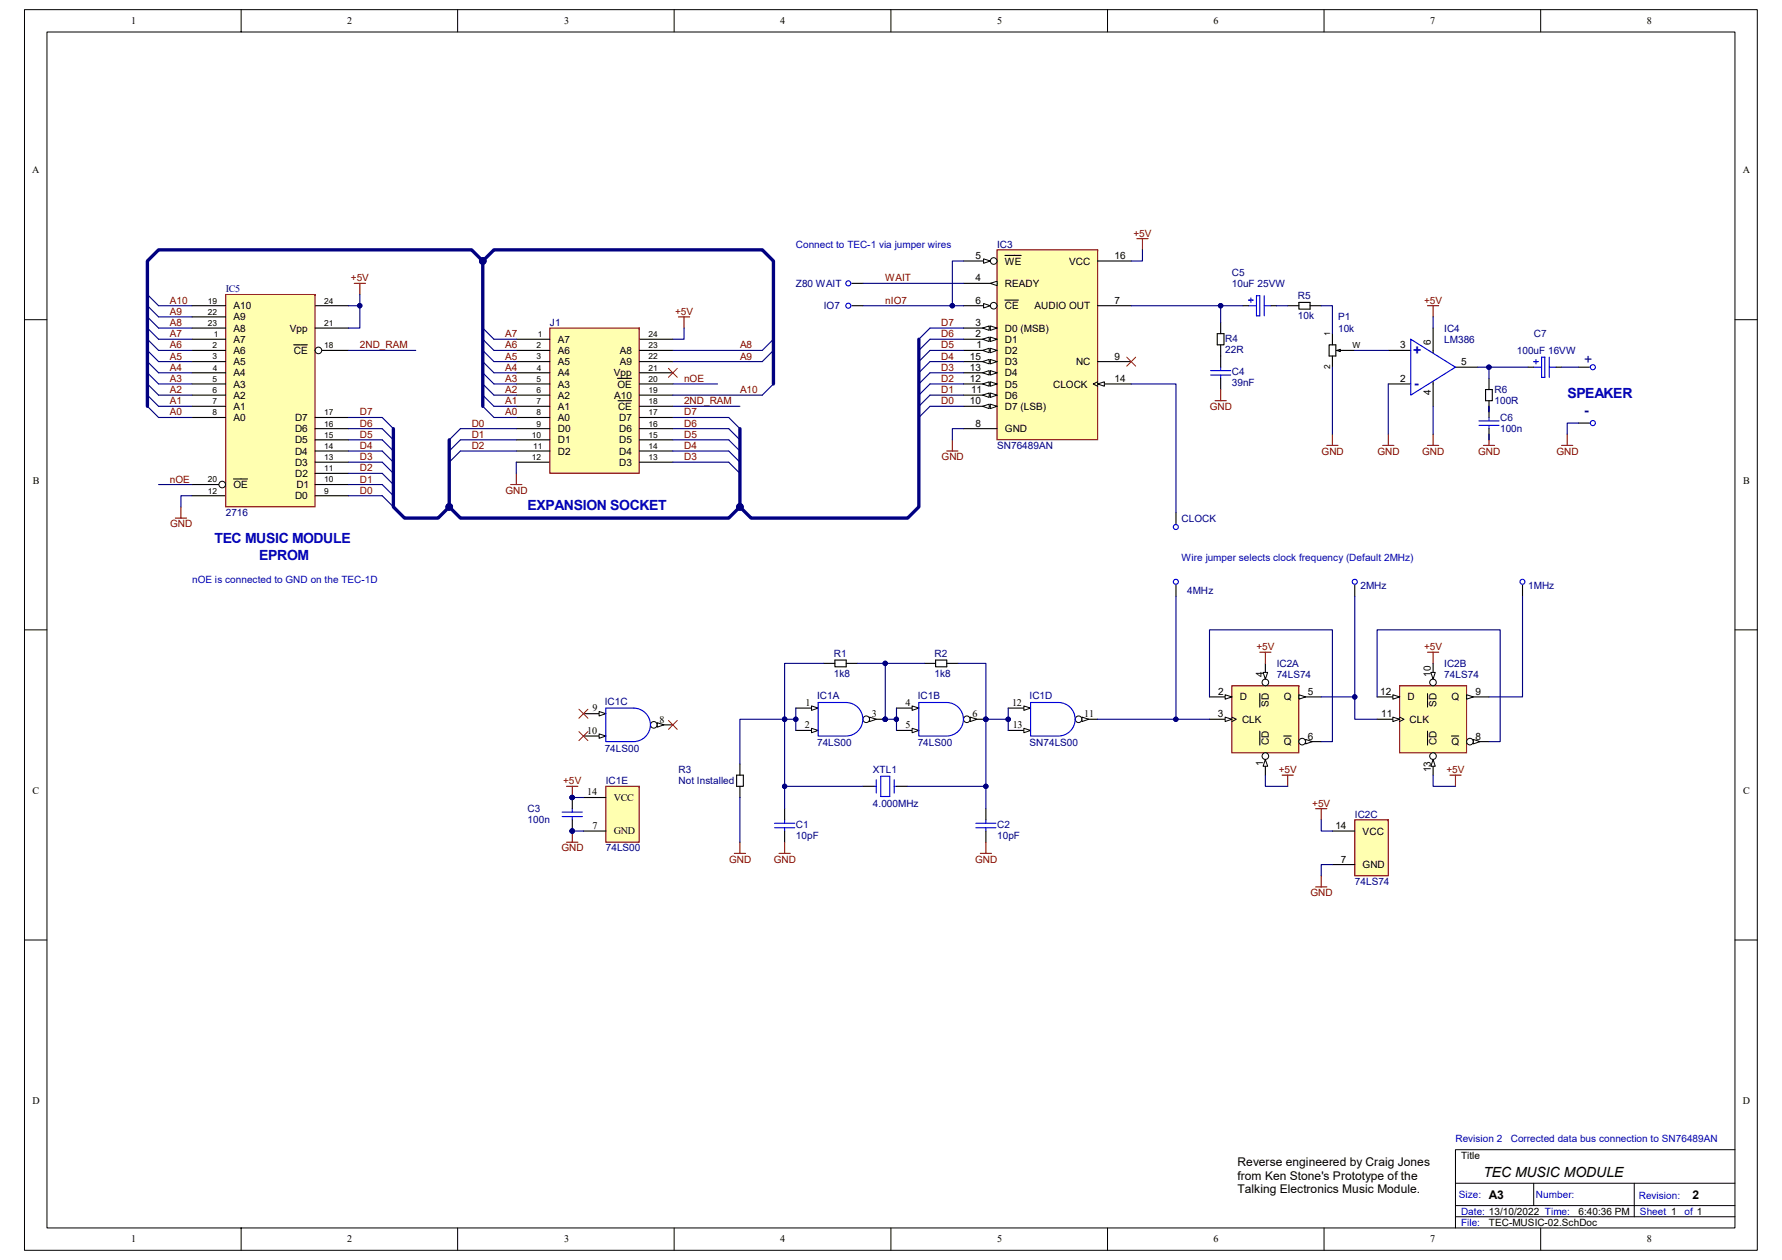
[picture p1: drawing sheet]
<svg xmlns="http://www.w3.org/2000/svg" width="297mm" height="210mm" viewBox="0 0 297 210" stroke-linecap="round" stroke-linejoin="round" font-family="sans-serif">
<path d="M4.1 1.6h288.8v206.8h-288.8z" fill="none" stroke="#000" stroke-width=".17"/>
<path d="M7.8 5.4h281.4v199.2h-281.4z" fill="#fff"/>
<g fill="none" stroke="#000" stroke-width=".17">
<path d="M7.8 5.3h281.4v199.3h-281.4zM40.2 1.6v3.7M76.3 1.6v3.7M112.4 1.6v3.7M148.5 1.6v3.7M184.6 1.6v3.7M220.7 1.6v3.7M256.8 1.6v3.7M4.1 53.3h3.7M289.2 53.3h3.7M4.1 105h3.7M289.2 105h3.7"/>
<path d="M4.1 156.7h3.7M289.2 156.7h3.7M242.6 197.2h46.6M255.6 197.2v3.7M272.4 197.2v5.6M289.2 191.6h-46.6v11.2M40.2 204.6v3.8M76.3 204.6v3.8M112.4 204.6v3.8M148.5 204.6v3.8M184.6 204.6v3.8M220.7 204.6v3.8"/>
<path d="M242.6 202.8h46.6M242.6 200.9h46.6M242.6 202.8v1.8M256.8 204.6v3.8"/>
</g>
<path d="M52.5 50.9h5.6M32 82.6h5.6" fill="none" stroke="#000" stroke-width=".19"/>
<path d="M37.6 49.1v35.4h14.9v-35.4z" fill-rule="evenodd" fill="#ffffb0" stroke="#800000" stroke-width=".19"/>
<path d="M32 58.4h5.6M32 56.5h5.6M32 54.7h5.6M32 52.8h5.6M32 50.9h5.6M52.5 58.4h5.6M32 69.6h5.6M32 67.7h5.6M32 65.8h5.6M32 64h5.6M32 62.1h5.6M32 60.3h5.6" fill="none" stroke="#000" stroke-width=".19"/>
<circle cx="53.1" cy="58.4" r=".55" fill="#fff" stroke="#000" stroke-width=".17"/>
<path d="M49 57.5h1.1M50.2 57.5h1M52.5 54.7h5.6M32 80.8h5.6" fill="none" stroke="#000" stroke-width=".19"/>
<circle cx="37" cy="80.8" r=".55" fill="#fff" stroke="#000" stroke-width=".17"/>
<path d="M106.6 56.5h5.6M38.9 79.8h1.2M40.2 79.8h1.1M52.5 78.9h5.6M52.5 77h5.6M52.5 75.2h5.6M52.5 73.3h5.6M52.5 71.4h5.6M52.5 69.6h5.6M86.1 77h5.5M52.5 82.6h5.6M52.5 80.8h5.6" fill="none" stroke="#000" stroke-width=".19"/>
<path d="M91.6 54.7v24.2h14.9v-24.2z" fill-rule="evenodd" fill="#ffffb0" stroke="#800000" stroke-width=".19"/>
<g fill="none" stroke="#000" stroke-width=".19">
<path d="M86.1 58.4h5.5M86.1 56.5h5.5M106.6 58.4h5.6M86.1 69.6h5.5M86.1 67.7h5.5M86.1 65.8h5.5M86.1 64h5.5M86.1 62.1h5.5M86.1 60.3h5.5M86.1 71.4h5.5M86.1 73.3h5.5M86.1 75.2h5.5"/>
<path d="M102.9 63.1h1.2M103 66.8h1.1M104.2 66.8h1.1M104.2 63.1h1.1M106.6 69.6h5.6M106.6 67.7h5.6M106.6 65.8h5.6M106.6 64h5.6M106.6 62.1h5.6M106.6 60.3h5.6M106.6 71.4h5.6M106.6 73.3h5.6"/>
<path d="M106.6 75.2h5.6M106.6 77h5.6"/>
</g>
<path d="M59.1 47.2h1.8M60 47.2v1.9M113.1 52.8h1.9M114 52.8v1.9M86.1 78.9v1.9M29.2 86.3h1.9M30.2 84.5v1.8M85.1 80.8h1.9" fill="none" stroke="#800000" stroke-width=".19"/>
<path d="M111.4 61.4l1.5 1.5M112.9 61.4l-1.5 1.5" fill="none" stroke="#f00" stroke-width=".17"/>
<g fill="none" stroke="#000080" stroke-width=".19">
<path d="M24.6 49.1l1.8 1.8M24.6 50.9l1.8 1.9M24.6 52.8l1.8 1.9M24.6 54.7l1.8 1.8M24.6 56.5l1.8 1.9M24.6 58.4l1.8 1.9M80.5 54.7l1.8 1.8M80.5 56.5l1.8 1.9M80.5 58.4l1.8 1.9M128.9 56.5l-1.8 1.9M128.9 58.4l-1.8 1.9M24.6 60.3l1.8 1.8"/>
<path d="M24.6 62.1l1.8 1.9M24.6 64l1.8 1.8M24.6 65.8l1.8 1.9M24.6 67.7l1.8 1.9M63.7 69.6l1.9 1.8M63.7 71.4l1.9 1.9M63.7 73.3l1.9 1.9M63.7 75.2l1.9 1.8M63.7 77l1.9 1.9M63.7 78.9l1.9 1.9M76.7 71.4l-1.8 1.9M76.7 73.3l-1.8 1.9"/>
<path d="M76.7 75.2l-1.8 1.8M80.5 67.7l1.8 1.9M80.5 60.3l1.8 1.8M80.5 62.1l1.8 1.9M80.5 64l1.8 1.8M80.5 65.8l1.8 1.9M121.5 69.6l1.8 1.8M121.5 71.4l1.8 1.9M121.5 73.3l1.8 1.9M121.5 75.2l1.8 1.8M121.5 77l1.8 1.9M128.9 64l-1.8 1.8"/>
<path d="M63.7 80.8l1.9 1.8M63.7 82.6l1.9 1.9"/>
</g>
<path d="M205.3 114.3v11.2h11.2v-11.2z" fill-rule="evenodd" fill="#ffffb0" stroke="#800000" stroke-width=".19"/>
<path d="M201.6 119.9h3.7" fill="none" stroke="#000" stroke-width=".19"/>
<path d="M205.3 119.5l.8 .4-.8 .3" fill="none" stroke="#000" stroke-width=".17"/>
<path d="M204.2 119.5l1.1 .4-1.1 .3z" fill="#fff"/>
<path d="M204.2 119.5l1.1 .4-1.1 .3z" fill="none" stroke="#000" stroke-width=".17"/>
<path d="M201.6 116.1h3.7" fill="none" stroke="#000" stroke-width=".19"/>
<path d="M204.2 115.8l1.1 .3-1.1 .4z" fill="#fff"/>
<path d="M204.2 115.8l1.1 .3-1.1 .4z" fill="none" stroke="#000" stroke-width=".17"/>
<path d="M210.9 110.6v3.7" fill="none" stroke="#000" stroke-width=".19"/>
<circle cx="210.9" cy="113.7" r=".55" fill="#fff" stroke="#000" stroke-width=".17"/>
<path d="M210.5 112.1h.8l-.4 1.1z" fill="#fff"/>
<path d="M210.5 112.1h.8l-.4 1.1z" fill="none" stroke="#000" stroke-width=".17"/>
<path d="M210 115.6v1.1M210 116.8v1M210.9 125.5v3.7" fill="none" stroke="#000" stroke-width=".19"/>
<circle cx="210.9" cy="126" r=".55" fill="#fff" stroke="#000" stroke-width=".17"/>
<path d="M210.9 126.6l.4 1.1h-.8z" fill="#fff"/>
<path d="M210.9 126.6l.4 1.1h-.8z" fill="none" stroke="#000" stroke-width=".17"/>
<path d="M216.5 116.1h3.7M210 121.9v1.1M210 123v1.2" fill="none" stroke="#000" stroke-width=".19"/>
<path d="M216.5 115.8l1.1 .3-1.1 .4z" fill="#fff"/>
<path d="M216.5 115.8l1.1 .3-1.1 .4z" fill="none" stroke="#000" stroke-width=".17"/>
<path d="M216.5 123.6h3.7" fill="none" stroke="#000" stroke-width=".19"/>
<circle cx="217.1" cy="123.6" r=".55" fill="#fff" stroke="#000" stroke-width=".17"/>
<path d="M217.6 123.2l1.2 .4-1.2 .4z" fill="#fff"/>
<path d="M217.6 123.2l1.2 .4-1.2 .4z" fill="none" stroke="#000" stroke-width=".17"/>
<path d="M214 122.7h1.2" fill="none" stroke="#000" stroke-width=".19"/>
<path d="M233.3 114.3v11.2h11.2v-11.2z" fill-rule="evenodd" fill="#ffffb0" stroke="#800000" stroke-width=".19"/>
<path d="M229.5 119.9h3.8" fill="none" stroke="#000" stroke-width=".19"/>
<path d="M233.3 119.5l.7 .4-.7 .3" fill="none" stroke="#000" stroke-width=".17"/>
<path d="M232.2 119.5l1.1 .4-1.1 .3z" fill="#fff"/>
<path d="M232.2 119.5l1.1 .4-1.1 .3z" fill="none" stroke="#000" stroke-width=".17"/>
<path d="M229.5 116.1h3.8" fill="none" stroke="#000" stroke-width=".19"/>
<path d="M232.2 115.8l1.1 .3-1.1 .4z" fill="#fff"/>
<path d="M232.2 115.8l1.1 .3-1.1 .4z" fill="none" stroke="#000" stroke-width=".17"/>
<path d="M238.9 110.6v3.7" fill="none" stroke="#000" stroke-width=".19"/>
<circle cx="238.9" cy="113.7" r=".55" fill="#fff" stroke="#000" stroke-width=".17"/>
<path d="M238.5 112.1h.7l-.3 1.1z" fill="#fff"/>
<path d="M238.5 112.1h.7l-.3 1.1z" fill="none" stroke="#000" stroke-width=".17"/>
<path d="M238 115.6v1.1M238 116.8v1M238.9 125.5v3.7" fill="none" stroke="#000" stroke-width=".19"/>
<circle cx="238.9" cy="126" r=".55" fill="#fff" stroke="#000" stroke-width=".17"/>
<path d="M238.9 126.6l.3 1.1h-.7z" fill="#fff"/>
<path d="M238.9 126.6l.3 1.1h-.7z" fill="none" stroke="#000" stroke-width=".17"/>
<path d="M244.5 116.1h3.7M238 121.9v1.1M238 123v1.2" fill="none" stroke="#000" stroke-width=".19"/>
<path d="M244.5 115.8l1.1 .3-1.1 .4z" fill="#fff"/>
<path d="M244.5 115.8l1.1 .3-1.1 .4z" fill="none" stroke="#000" stroke-width=".17"/>
<path d="M244.5 123.6h3.7" fill="none" stroke="#000" stroke-width=".19"/>
<circle cx="245" cy="123.6" r=".55" fill="#fff" stroke="#000" stroke-width=".17"/>
<path d="M245.6 123.2l1.1 .4-1.1 .4z" fill="#fff"/>
<path d="M245.6 123.2l1.1 .4-1.1 .4z" fill="none" stroke="#000" stroke-width=".17"/>
<path d="M242 122.7h1.2" fill="none" stroke="#000" stroke-width=".19"/>
<path d="M225.8 136.6v9.3h5.6v-9.3z" fill-rule="evenodd" fill="#ffffb0" stroke="#800000" stroke-width=".19"/>
<path d="M132.6 118h3.8M95.4 132.9v1.9M95.4 136.6v1.9M222.1 138.5h3.7M222.1 144.1h3.7" fill="none" stroke="#000" stroke-width=".19"/>
<path d="M210 108.7h1.9M210.9 108.7v1.9M238 108.7h1.8M238.9 108.7v1.9M94.4 131h1.9M95.4 131v1.9M95.4 138.5v1.9M213.7 129.2h1.9M214.6 129.2v1.8M241.7 129.2h1.8M242.6 129.2v1.8M94.4 140.4h1.9" fill="none" stroke="#800000" stroke-width=".19"/>
<g fill="#000080" stroke="#000080" stroke-width=".17">
<circle cx="95.4" cy="132.9" r=".36"/>
<circle cx="95.4" cy="138.5" r=".36"/>
</g>
<path d="M93.7 136.1h3.4M93.7 135.3h3.4M95.4 134.8v.5M95.4 136.1v.5" fill="none" stroke="#00f" stroke-width=".19"/>
<path d="M135.3 117.6l1.1 .4-1.1 .4z" fill="#fff"/>
<path d="M135.3 117.6l1.1 .4-1.1 .4z" fill="none" stroke="#000" stroke-width=".17"/>
<path d="M132.6 121.7h3.8" fill="none" stroke="#000" stroke-width=".19"/>
<path d="M135.3 121.4l1.1 .3-1.1 .4z" fill="#fff"/>
<path d="M135.3 121.4l1.1 .3-1.1 .4z" fill="none" stroke="#000" stroke-width=".17"/>
<path d="M143.8 119.9h3.8" fill="none" stroke="#000" stroke-width=".19"/>
<circle cx="144.4" cy="119.9" r=".55" fill="#fff" stroke="#000" stroke-width=".17"/>
<path d="M144.9 119.5l1.2 .4-1.2 .3z" fill="#fff"/>
<path d="M144.9 119.5l1.2 .4-1.2 .3z" fill="none" stroke="#000" stroke-width=".17"/>
<circle cx="147.6" cy="119.9" r=".36" fill="#000080" stroke="#000080" stroke-width=".17"/>
<path d="M136.4 117.1h4.7a2.79 2.79 0 0 1 2.7 2.8 2.79 2.79 0 0 1-2.7 2.8h-4.7z" fill="none" stroke="#00f" stroke-width=".19"/>
<path d="M149.4 118h3.8" fill="none" stroke="#000" stroke-width=".19"/>
<path d="M152 117.6l1.2 .4-1.2 .4z" fill="#fff"/>
<path d="M152 117.6l1.2 .4-1.2 .4z" fill="none" stroke="#000" stroke-width=".17"/>
<path d="M149.4 121.7h3.8" fill="none" stroke="#000" stroke-width=".19"/>
<path d="M152 121.4l1.2 .3-1.2 .4z" fill="#fff"/>
<path d="M152 121.4l1.2 .3-1.2 .4z" fill="none" stroke="#000" stroke-width=".17"/>
<path d="M160.6 119.9h3.7" fill="none" stroke="#000" stroke-width=".19"/>
<circle cx="161.2" cy="119.9" r=".55" fill="#fff" stroke="#000" stroke-width=".17"/>
<path d="M161.7 119.5l1.2 .4-1.2 .3z" fill="#fff"/>
<path d="M161.7 119.5l1.2 .4-1.2 .3z" fill="none" stroke="#000" stroke-width=".17"/>
<circle cx="164.3" cy="119.9" r=".36" fill="#000080" stroke="#000080" stroke-width=".17"/>
<path d="M153.2 117.1h4.6a2.79 2.79 0 0 1 2.8 2.8 2.79 2.79 0 0 1-2.8 2.8h-4.6z" fill="none" stroke="#00f" stroke-width=".19"/>
<path d="M97.3 122.7h3.7" fill="none" stroke="#000" stroke-width=".19"/>
<path d="M99.9 122.3l1.1 .4-1.1 .3z" fill="#fff"/>
<path d="M99.9 122.3l1.1 .4-1.1 .3z" fill="none" stroke="#000" stroke-width=".17"/>
<path d="M108.4 120.8h3.8" fill="none" stroke="#000" stroke-width=".19"/>
<circle cx="109" cy="120.8" r=".55" fill="#fff" stroke="#000" stroke-width=".17"/>
<path d="M109.6 120.4l1.1 .4-1.1 .4z" fill="#fff"/>
<path d="M109.6 120.4l1.1 .4-1.1 .4z" fill="none" stroke="#000" stroke-width=".17"/>
<path d="M97.3 118.9h3.7" fill="none" stroke="#000" stroke-width=".19"/>
<path d="M99.9 118.6l1.1 .3-1.1 .4z" fill="#fff"/>
<path d="M99.9 118.6l1.1 .3-1.1 .4z" fill="none" stroke="#000" stroke-width=".17"/>
<path d="M101 118h4.6a2.79 2.79 0 0 1 2.8 2.8 2.79 2.79 0 0 1-2.8 2.8h-4.6z" fill="none" stroke="#00f" stroke-width=".19"/>
<path d="M179.2 119.9h3.8" fill="none" stroke="#000" stroke-width=".19"/>
<circle cx="179.8" cy="119.9" r=".55" fill="#fff" stroke="#000" stroke-width=".17"/>
<path d="M180.4 119.5l1.1 .4-1.1 .3z" fill="#fff"/>
<path d="M180.4 119.5l1.1 .4-1.1 .3z" fill="none" stroke="#000" stroke-width=".17"/>
<path d="M168.1 118h3.7" fill="none" stroke="#000" stroke-width=".19"/>
<path d="M170.7 117.6l1.1 .4-1.1 .4z" fill="#fff"/>
<path d="M170.7 117.6l1.1 .4-1.1 .4z" fill="none" stroke="#000" stroke-width=".17"/>
<path d="M168.1 121.7h3.7" fill="none" stroke="#000" stroke-width=".19"/>
<path d="M170.7 121.4l1.1 .3-1.1 .4z" fill="#fff"/>
<path d="M170.7 121.4l1.1 .3-1.1 .4z" fill="none" stroke="#000" stroke-width=".17"/>
<path d="M171.8 117.1h4.6a2.79 2.79 0 0 1 2.8 2.8 2.79 2.79 0 0 1-2.8 2.8h-4.6z" fill="none" stroke="#00f" stroke-width=".19"/>
<path d="M101 131v9.4h5.5v-9.4z" fill-rule="evenodd" fill="#ffffb0" stroke="#800000" stroke-width=".19"/>
<g fill="none" stroke="#000" stroke-width=".19">
<path d="M137.3 110.6h1.9M139.2 110h1.9v1.1h-1.9zM141.1 110.6h1.8M154.1 110.6h1.9M156 110h1.8v1.1h-1.8zM157.8 110.6h1.9M97.3 132.9h3.7M97.3 138.5h3.7M130.8 134.8v1.8M130.8 138.5v1.9M143.8 131h1.9M149.4 131h1.9"/>
<path d="M164.3 134.8v1.8M164.3 138.5v1.9"/>
</g>
<g fill="none" stroke="#00f" stroke-width=".19">
<path d="M129.1 137.9h3.4M129.1 137.2h3.4M130.8 136.6v.6M130.8 137.9v.6M145.7 131h.4M146.1 129.9v2.3M146.8 129.4h1.5v3.3h-1.5zM149.1 131h.3M149.1 129.9v2.3M162.7 137.9h3.3M162.7 137.2h3.3M164.3 136.6v.6"/>
<path d="M164.3 137.9v.6"/>
</g>
<path d="M219.3 134.8h1.9M220.2 134.8v1.8M129.9 142.2h1.8M130.8 140.4v1.8M163.4 142.2h1.9M164.3 140.4v1.8M219.3 147.8h1.9M220.2 145.9v1.9" fill="none" stroke="#800000" stroke-width=".19"/>
<path d="M96.5 118.2l1.5 1.5M98 118.2l-1.5 1.5M96.5 121.9l1.5 1.5M98 121.9l-1.5 1.5M111.4 120.1l1.5 1.5M112.9 120.1l-1.5 1.5" fill="none" stroke="#f00" stroke-width=".17"/>
<path d="M166.2 41.6v31.7h16.8v-31.7z" fill-rule="evenodd" fill="#ffffb0" stroke="#800000" stroke-width=".19"/>
<path d="M160.6 58.4h5.6" fill="none" stroke="#000" stroke-width=".19"/>
<path d="M165.1 58l1.1 .4-1.1 .4z" fill="#fff"/>
<path d="M165.1 58l1.1 .4-1.1 .4z" fill="none" stroke="#000" stroke-width=".17"/>
<path d="M163.8 58.4l1.1-.4v.8z" fill="#fff"/>
<path d="M163.8 58.4l1.1-.4v.8z" fill="none" stroke="#000" stroke-width=".17"/>
<path d="M160.6 56.5h5.6" fill="none" stroke="#000" stroke-width=".19"/>
<path d="M165.1 56.2l1.1 .3-1.1 .4z" fill="#fff"/>
<path d="M165.1 56.2l1.1 .3-1.1 .4z" fill="none" stroke="#000" stroke-width=".17"/>
<path d="M163.8 56.5l1.1-.3v.7z" fill="#fff"/>
<path d="M163.8 56.5l1.1-.3v.7z" fill="none" stroke="#000" stroke-width=".17"/>
<path d="M160.6 54.7h5.6" fill="none" stroke="#000" stroke-width=".19"/>
<path d="M165.1 54.3l1.1 .4-1.1 .4z" fill="#fff"/>
<path d="M165.1 54.3l1.1 .4-1.1 .4z" fill="none" stroke="#000" stroke-width=".17"/>
<path d="M163.8 54.7l1.1-.4v.8z" fill="#fff"/>
<path d="M163.8 54.7l1.1-.4v.8z" fill="none" stroke="#000" stroke-width=".17"/>
<path d="M160.6 60.3h5.6" fill="none" stroke="#000" stroke-width=".19"/>
<path d="M165.1 59.9l1.1 .4-1.1 .3z" fill="#fff"/>
<path d="M165.1 59.9l1.1 .4-1.1 .3z" fill="none" stroke="#000" stroke-width=".17"/>
<path d="M163.8 60.3l1.1-.4v.7z" fill="#fff"/>
<path d="M163.8 60.3l1.1-.4v.7z" fill="none" stroke="#000" stroke-width=".17"/>
<path d="M160.6 62.1h5.6" fill="none" stroke="#000" stroke-width=".19"/>
<path d="M165.1 61.8l1.1 .3-1.1 .4z" fill="#fff"/>
<path d="M165.1 61.8l1.1 .3-1.1 .4z" fill="none" stroke="#000" stroke-width=".17"/>
<path d="M163.8 62.1l1.1-.3v.7z" fill="#fff"/>
<path d="M163.8 62.1l1.1-.3v.7z" fill="none" stroke="#000" stroke-width=".17"/>
<path d="M160.6 64h5.6" fill="none" stroke="#000" stroke-width=".19"/>
<path d="M165.1 63.6l1.1 .4-1.1 .4z" fill="#fff"/>
<path d="M165.1 63.6l1.1 .4-1.1 .4z" fill="none" stroke="#000" stroke-width=".17"/>
<path d="M163.8 64l1.1-.4v.8z" fill="#fff"/>
<path d="M163.8 64l1.1-.4v.8z" fill="none" stroke="#000" stroke-width=".17"/>
<path d="M160.6 65.8h5.6" fill="none" stroke="#000" stroke-width=".19"/>
<path d="M165.1 65.5l1.1 .3-1.1 .4z" fill="#fff"/>
<path d="M165.1 65.5l1.1 .3-1.1 .4z" fill="none" stroke="#000" stroke-width=".17"/>
<path d="M163.8 65.8l1.1-.3v.7z" fill="#fff"/>
<path d="M163.8 65.8l1.1-.3v.7z" fill="none" stroke="#000" stroke-width=".17"/>
<path d="M160.6 67.7h5.6" fill="none" stroke="#000" stroke-width=".19"/>
<path d="M165.1 67.4l1.1 .3-1.1 .4z" fill="#fff"/>
<path d="M165.1 67.4l1.1 .3-1.1 .4z" fill="none" stroke="#000" stroke-width=".17"/>
<path d="M163.8 67.7l1.1-.3v.7z" fill="#fff"/>
<path d="M163.8 67.7l1.1-.3v.7z" fill="none" stroke="#000" stroke-width=".17"/>
<path d="M160.6 47.2h5.6M183 43.5h5.6M160.6 71.4h5.6M183 60.3h5.6" fill="none" stroke="#000" stroke-width=".19"/>
<path d="M165.1 47.2l1.1-.3v.7z" fill="#fff"/>
<path d="M165.1 47.2l1.1-.3v.7z" fill="none" stroke="#000" stroke-width=".17"/>
<path d="M160.6 43.5h5.6" fill="none" stroke="#000" stroke-width=".19"/>
<circle cx="165.6" cy="43.5" r=".55" fill="#fff" stroke="#000" stroke-width=".17"/>
<path d="M164 43.1l1.1 .4-1.1 .4z" fill="#fff"/>
<path d="M164 43.1l1.1 .4-1.1 .4z" fill="none" stroke="#000" stroke-width=".17"/>
<path d="M160.6 50.9h5.6M167.5 42.6h2.7" fill="none" stroke="#000" stroke-width=".19"/>
<circle cx="165.6" cy="50.9" r=".55" fill="#fff" stroke="#000" stroke-width=".17"/>
<path d="M164 50.6l1.1 .3-1.1 .4z" fill="#fff"/>
<path d="M164 50.6l1.1 .3-1.1 .4zM183 63.6l-.8 .4 .8 .4" fill="none" stroke="#000" stroke-width=".17"/>
<path d="M167.5 50h1.1M168.7 50h1.1M183 50.9h5.6M183 64h5.6" fill="none" stroke="#000" stroke-width=".19"/>
<path d="M183 64l1.1-.4v.8z" fill="#fff"/>
<path d="M183 64l1.1-.4v.8z" fill="none" stroke="#000" stroke-width=".17"/>
<g fill="none" stroke="#000" stroke-width=".19">
<path d="M142 47.2h1.8M142 50.9h1.8M202.9 55.6h1.1v1.9h-1.1zM203.5 53.7v1.9M203.5 57.5v3.7M207.2 50.9h.9M211.9 50.9h.9M214.6 50.9h1.9M216.5 50.4h1.9v1.1h-1.9zM218.4 50.9h1.8M221.5 57.5h1.2v1.8h-1.2zM222.1 55.6v1.9"/>
<path d="M222.1 59.3v1.9M222.8 58.4l.6-.2v.4zM223.4 58.4h2.4M231.4 58.4h3.8M238.9 54.7v4.1M203.5 63.1v1.8M231.4 64h3.8M238.9 63.6v4.1M242.6 61.2h3.7M247.6 64.9h1.1v1.9h-1.1zM248.2 63.1v1.8M248.2 66.8v2.8"/>
<path d="M248.2 71.4v1.9M254.7 61.2h.9M259.4 61.2h.9M263.1 61.2h1.9M263.1 70.5h1.9M196 85.4v1.9M196 97.5v1.9M225.8 97.5v1.9M253.8 97.5v1.9M122.8 129.2h1.1v1.8h-1.1zM123.3 127.3v1.9M123.3 131v1.9"/>
</g>
<g fill="none" stroke="#800000" stroke-width=".19">
<path d="M189.5 39.8h1.9M190.4 39.8v1.8M238 50.9h1.8M238.9 50.9v1.9M157.8 75.2h1.9M158.7 73.3v1.9M202.5 66.8h1.9M203.5 64.9v1.9M221.2 74.2h1.8M222.1 72.4v1.8M230.5 74.2h1.8M231.4 72.4v1.8"/>
<path d="M238 74.2h1.8M238.9 72.4v1.8M247.3 74.2h1.8M248.2 72.4v1.8M260.3 74.2h1.9M261.2 72.4v1.8M122.4 142.2h1.9M123.3 140.4v1.8"/>
</g>
<path d="M187.8 59.5l1.5 1.5M189.3 59.5l-1.5 1.5" fill="none" stroke="#f00" stroke-width=".17"/>
<path d="M155 58.4l-1.8 1.9M155 56.5l-1.8 1.9M155 54.7l-1.8 1.8M155 67.7l-1.8 1.9M155 65.8l-1.8 1.9M155 64l-1.8 1.8M155 62.1l-1.8 1.9M155 60.3l-1.8 1.8" fill="none" stroke="#000080" stroke-width=".19"/>
<g fill="none" stroke="#00f" stroke-width=".19">
<path d="M208.1 50h.8M208.1 50.9h1.3M208.5 49.7v.7M209.4 49.3h.6v3.3h-.6zM210.7 49.3v3.3M210.7 50.9h1.2M235.2 56.5l7.4 4.7-7.4 4.6zM256 59.9v.7M257 59.5h.5v3.4h-.5zM258.3 59.5v3.4M201.8 62.5h3.3M201.8 61.8h3.3"/>
<path d="M203.5 61.2v.6M203.5 62.5v.6M246.5 70.9h3.4M246.5 70.1h3.4M248.2 69.6v.5M248.2 70.9v.5M255.6 60.3h.8M255.6 61.2h1.4M258.3 61.2h1.1"/>
<circle cx="141.4" cy="47.2" r=".42"/>
<circle cx="141.4" cy="50.9" r=".42"/>
<circle cx="265.5" cy="61.2" r=".42"/>
<circle cx="265.5" cy="70.5" r=".42"/>
<circle cx="196" cy="87.8" r=".42"/>
<circle cx="196" cy="97" r=".42"/>
<circle cx="225.8" cy="97" r=".42"/>
<circle cx="253.8" cy="97" r=".41"/>
</g>
<path d="M206.3 192.6h35.4v10.2h-35.4z" fill="#fff"/>
<path d="M206.3 192.5h35.4v10.3h-35.4z" fill="none" stroke="#fff" stroke-width=".17"/>
<g fill="none" stroke="#000080" stroke-width=".19">
<path d="M26.4 58.4h5.6M26.4 56.5h5.6M26.4 50.9h5.6M26.4 52.8h5.6M26.4 54.7h5.6M58.1 58.4h11.2M60 49.1v1.8h-1.9M60 50.9v3.8h-1.9M82.3 58.4h3.8M82.3 56.5h3.8M112.2 58.4h14.9M114 54.7v1.8h-1.8"/>
<path d="M143.8 50.9h14.9M143.8 47.2h16.8M155 58.4h5.6M155 56.5h5.6M155 54.7h5.6M160.6 43.5h-1.9v7.4h1.9M188.6 50.9h14.9v2.8M190.4 41.6v1.9h-1.8M203.5 50.9h3.7M212.8 50.9h1.8M220.2 50.9h1.9v4.7M225.8 58.4h5.6"/>
<path d="M238.9 52.8v1.9M26.4 69.6h5.6M26.4 67.7h5.6M26.4 65.8h5.6M26.4 64h5.6M26.4 62.1h5.6M26.4 60.3h5.6M58.1 69.6h5.6M58.1 71.4h5.6M58.1 73.3h5.6M58.1 75.2h5.6M58.1 77h5.6"/>
<path d="M58.1 78.9h5.6M76.7 71.4h9.4M76.7 73.3h9.4M76.7 75.2h9.4M82.3 69.6h3.8M82.3 67.7h3.8M82.3 65.8h3.8M82.3 64h3.8M82.3 62.1h3.8M82.3 60.3h3.8M86.1 77v1.9M112.2 69.6h9.3"/>
<path d="M112.2 67.7h11.1M112.2 65.8h14.9M112.2 64h7.4M112.2 60.3h14.9M112.2 71.4h9.3M112.2 73.3h9.3M112.2 75.2h9.3M112.2 77h9.3M155 67.7h5.6M155 65.8h5.6M155 64h5.6M155 62.1h5.6"/>
<path d="M155 60.3h5.6M160.6 71.4h-1.9v1.9M188.6 64h7.4v21.4M222.1 61.2v11.2M231.4 64v8.4M238.9 67.7v4.7M246.3 61.2h1.9v1.9M248.2 61.2h6.5M248.2 67.7v.9M248.2 72.4v.9M260.3 61.2h2.8M263.1 70.5h-1.9v1.9"/>
<path d="M26.4 80.8h5.6M32 82.6h-1.8v1.9M58.1 80.8h5.6M58.1 82.6h5.6M196 99.4v20.5M225.8 99.4v16.7M253.8 99.4v16.7h-5.6M132.6 118v3.7M137.3 110.6h-6.5v9.3h1.8M142.9 110.6h11.2M147.6 110.6v9.3h1.8M149.4 118v3.7"/>
<path d="M159.7 110.6h4.6v9.3h3.8M164.3 119.9v11.1h-13M168.1 118v3.7M183 119.9h18.6M201.6 116.1v-11.1h20.5v18.6h-1.9M220.2 116.1h5.6v3.8h3.7M229.5 116.1v-11.1h20.6v18.6h-1.9M95.4 132.9h1.9M95.4 138.5h1.9M123.3 132.9v7.5M123.3 127.3v-7.4h7.5v11.1h13M130.8 131v3.8"/>
<path d="M164.3 131v3.8M210.9 129.2v1.8h3.7M220.2 136.6v1.9h1.9M238.9 129.2v1.8h3.7M222.1 144.1h-1.9v1.8"/>
</g>
<g fill="#000080" stroke="#000080" stroke-width=".17">
<circle cx="60" cy="50.9" r=".36"/>
<circle cx="225.8" cy="116.1" r=".36"/>
<circle cx="149.4" cy="119.9" r=".36"/>
<circle cx="132.6" cy="119.9" r=".36"/>
<circle cx="130.8" cy="119.9" r=".36"/>
<circle cx="147.6" cy="119.9" r=".36"/>
<circle cx="147.6" cy="110.6" r=".36"/>
<circle cx="168.1" cy="119.9" r=".36"/>
<circle cx="164.3" cy="119.9" r=".36"/>
<circle cx="130.8" cy="131" r=".36"/>
<circle cx="164.3" cy="131" r=".36"/>
<circle cx="196" cy="119.9" r=".36"/>
<circle cx="158.7" cy="50.9" r=".37"/>
<circle cx="95.4" cy="132.9" r=".36"/>
<circle cx="95.4" cy="138.5" r=".36"/>
<circle cx="203.5" cy="50.9" r=".37"/>
<circle cx="248.2" cy="61.2" r=".37"/>
<circle cx="74.9" cy="84.5" r=".55"/>
<circle cx="80.5" cy="43.5" r=".55"/>
<circle cx="123.3" cy="84.5" r=".55"/>
</g>
<path d="M80.5 43.5l1.8-1.9h44.8l1.8 1.9v20.5M153.2 56.5v28l-1.9 1.8h-26.1l-1.9-1.8M24.6 67.7v-24.2l1.8-1.9h52.2l1.9 1.9v24.2M65.6 71.4v13.1l1.8 1.8h5.6l1.9-1.8v-11.2M123.3 71.4v13.1l-1.8 1.8h-44.8l-1.8-1.8" fill="none" stroke="#000080" stroke-width=".56"/>
<g font-size="2.3" fill="#0000bf">
<text x="235.5" y="59.2">+</text>
<text x="235.7" y="64.6">-</text>
<text x="261.3" y="66.3">SPEAKER</text>
<text x="87.9" y="84.9">EXPANSION SOCKET</text>
<text x="35.8" y="90.5">TEC MUSIC MODULE</text>
<text x="43.2" y="93.3">EPROM</text>
</g>
<g font-size="2.3" fill="#000080">
<text x="264.1" y="60.7">+</text>
<text x="264.1" y="69.1">-</text>
</g>
<text font-size="2.3" x="247.3" y="196.1">TEC MUSIC MODULE</text>
<g font-size="2">
<text x="206.3" y="194.3">Reverse engineered by Craig Jones</text>
<text x="206.3" y="196.6">from Ken Stone's Prototype of the</text>
<text x="206.3" y="198.8">Talking Electronics Music Module.</text>
<text x="248.2" y="199.7">A3</text>
<text x="282.1" y="199.7">2</text>
</g>
<g font-size="1.7">
<text x="21.8" y="4">1</text>
<text x="57.9" y="4">2</text>
<text x="94" y="4">3</text>
<text x="130.1" y="4">4</text>
<text x="166.2" y="4">5</text>
<text x="202.3" y="4">6</text>
<text x="238.4" y="4">7</text>
<text x="274.5" y="4">8</text>
<text x="5.4" y="28.9">A</text>
<text x="290.5" y="28.9">A</text>
<text x="162.6" y="46.9">4</text>
<text x="162.6" y="43.2">5</text>
<text x="167.5" y="47.8">READY</text>
<text x="167.5" y="44.1">WE</text>
<text x="178.2" y="44.1">VCC</text>
<text x="185.8" y="43.2">16</text>
<text x="38.9" y="53.4">A9</text>
<text x="38.9" y="51.5">A10</text>
<text x="162.6" y="50.6">6</text>
<text x="167.5" y="51.5">CE</text>
<text x="172.4" y="51.5">AUDIO OUT</text>
<text x="185.8" y="50.6">7</text>
<text x="38.9" y="59">A6</text>
<text x="38.9" y="57.1">A7</text>
<text x="38.9" y="55.3">A8</text>
<text x="48.3" y="55.3">Vpp</text>
<text x="49" y="59">CE</text>
<text x="93" y="59">A6</text>
<text x="93" y="57.1">A7</text>
<text x="103.3" y="59">A8</text>
<text x="161.6" y="59.9">15</text>
<text x="162.6" y="54.3">3</text>
<text x="162.6" y="56.2">2</text>
<text x="162.8" y="58.1">1</text>
<text x="167.5" y="59">D2</text>
<text x="167.5" y="57.1">D1</text>
<text x="167.5" y="55.3">D0 (MSB)</text>
<text x="185.8" y="59.9">9</text>
<text x="233.4" y="58.1">3</text>
<text x="238.5" y="57.5" transform="rotate(-90 238.5 57.5)">6</text>
<text x="38.9" y="64.6">A3</text>
<text x="38.9" y="62.7">A4</text>
<text x="38.9" y="60.9">A5</text>
<text x="93" y="64.6">A3</text>
<text x="93" y="62.7">A4</text>
<text x="93" y="60.9">A5</text>
<text x="102.3" y="62.7">Vpp</text>
<text x="103" y="64.6">OE</text>
<text x="103.3" y="60.9">A9</text>
<text x="161.6" y="61.8">13</text>
<text x="161.7" y="63.6">12</text>
<text x="161.9" y="65.5">11</text>
<text x="167.5" y="60.9">D3</text>
<text x="167.5" y="62.7">D4</text>
<text x="167.5" y="64.6">D5</text>
<text x="175.6" y="64.6">CLOCK</text>
<text x="179.4" y="60.9">NC</text>
<text x="185.8" y="63.6">14</text>
<text x="233.4" y="63.6">2</text>
<text x="238.5" y="65.8" transform="rotate(-90 238.5 65.8)">4</text>
<text x="243.5" y="60.9">5</text>
<text x="38.9" y="70.2">A0</text>
<text x="38.9" y="68.3">A1</text>
<text x="38.9" y="66.4">A2</text>
<text x="49.2" y="70.2">D7</text>
<text x="93" y="70.2">A0</text>
<text x="93" y="68.3">A1</text>
<text x="93" y="66.4">A2</text>
<text x="102.4" y="66.4">A10</text>
<text x="103" y="68.3">CE</text>
<text x="103.2" y="70.2">D7</text>
<text x="161.6" y="67.4">10</text>
<text x="162.6" y="71.1">8</text>
<text x="167.5" y="66.4">D6</text>
<text x="167.5" y="68.3">D7 (LSB)</text>
<text x="49.2" y="77.6">D3</text>
<text x="49.2" y="75.8">D4</text>
<text x="49.2" y="73.9">D5</text>
<text x="49.2" y="72">D6</text>
<text x="93" y="72">D0</text>
<text x="93" y="73.9">D1</text>
<text x="93" y="75.8">D2</text>
<text x="103.2" y="77.6">D3</text>
<text x="103.2" y="75.8">D4</text>
<text x="103.2" y="73.9">D5</text>
<text x="103.2" y="72">D6</text>
<text x="167.5" y="72">GND</text>
<text x="5.5" y="80.6">B</text>
<text x="38.9" y="81.3">OE</text>
<text x="49.2" y="83.2">D0</text>
<text x="49.2" y="79.5">D2</text>
<text x="49.4" y="81.3">D1</text>
<text x="290.6" y="80.6">B</text>
<text x="210.6" y="112.8" transform="rotate(-90 210.6 112.8)">4</text>
<text x="238.5" y="112.8" transform="rotate(-90 238.5 112.8)">10</text>
<text x="98.7" y="118.6">9</text>
<text x="134.3" y="117.6">1</text>
<text x="145.3" y="119.5">3</text>
<text x="150.9" y="117.6">4</text>
<text x="162.1" y="119.5">6</text>
<text x="168.7" y="117.6">12</text>
<text x="180.7" y="119.5">11</text>
<text x="203" y="119.5">3</text>
<text x="203" y="115.8">2</text>
<text x="206.6" y="116.7">D</text>
<text x="211.5" y="117.8" transform="rotate(-90 211.5 117.8)">SD</text>
<text x="214" y="116.7">Q</text>
<text x="218" y="115.8">5</text>
<text x="230.1" y="115.8">12</text>
<text x="230.2" y="119.5">11</text>
<text x="234.6" y="116.7">D</text>
<text x="239.4" y="117.8" transform="rotate(-90 239.4 117.8)">SD</text>
<text x="242" y="116.7">Q</text>
<text x="246" y="115.8">9</text>
<text x="97.9" y="122.3">10</text>
<text x="109.9" y="120.4">8</text>
<text x="134.1" y="121.3">2</text>
<text x="150.9" y="121.3">5</text>
<text x="168.8" y="121.3">13</text>
<text x="207" y="120.5">CLK</text>
<text x="211.5" y="124.2" transform="rotate(-90 211.5 124.2)">CD</text>
<text x="214" y="124.2">Q</text>
<text x="218" y="123.3">6</text>
<text x="235" y="120.5">CLK</text>
<text x="239.4" y="124.2" transform="rotate(-90 239.4 124.2)">CD</text>
<text x="242" y="124.2">Q</text>
<text x="246" y="123.3">8</text>
<text x="210.6" y="127.6" transform="rotate(-90 210.6 127.6)">1</text>
<text x="238.5" y="128.7" transform="rotate(-90 238.5 128.7)">13</text>
<text x="5.4" y="132.3">C</text>
<text x="97.9" y="132.5">14</text>
<text x="102.3" y="133.5">VCC</text>
<text x="290.6" y="132.3">C</text>
<text x="98.7" y="138.1">7</text>
<text x="102.3" y="139">GND</text>
<text x="222.6" y="138.2">14</text>
<text x="223.5" y="143.7">7</text>
<text x="227.1" y="139.1">VCC</text>
<text x="227.1" y="144.7">GND</text>
<text x="5.4" y="184">D</text>
<text x="290.5" y="184">D</text>
<text x="243.5" y="193.1">Title</text>
<text x="263.1" y="202.4">6:40:36 PM</text>
<text x="21.8" y="207">1</text>
<text x="57.9" y="207">2</text>
<text x="94" y="207">3</text>
<text x="130.1" y="207">4</text>
<text x="166.2" y="207">5</text>
<text x="202.3" y="207">6</text>
<text x="238.4" y="207">7</text>
<text x="248.2" y="204.3">TEC-MUSIC-02.SchDoc</text>
<text x="274.5" y="207">8</text>
</g>
<g font-size="1.7" fill="#0000bf">
<text x="132.7" y="41.3">Connect to TEC-1 via jumper wires</text>
<text x="197" y="93.5">Wire jumper selects clock frequency (Default 2MHz)</text>
<text x="32" y="97.2">nOE is connected to GND on the TEC-1D</text>
<text x="242.6" y="190.3">Revision 2</text>
<text x="251.8" y="190.3">Corrected data bus connection to SN76489AN</text>
</g>
<g font-size="1.7" fill="#000080">
<text x="166.2" y="41.3">IC3</text>
<text x="132.7" y="47.8">Z80 WAIT</text>
<text x="205.3" y="47.8">10uF 25VW</text>
<text x="37.6" y="48.7">IC5</text>
<text x="137.3" y="51.5">IO7</text>
<text x="216.3" y="53.2">10k</text>
<text x="223.1" y="53.4">P1</text>
<text x="91.7" y="54.3">J1</text>
<text x="204.2" y="58.8">22R</text>
<text x="223.1" y="55.3">10k</text>
<text x="240.7" y="55.3">IC4</text>
<text x="240.7" y="57.1">LM386</text>
<text x="252.9" y="59">100uF 16VW</text>
<text x="205.3" y="64.4">39nF</text>
<text x="249.1" y="67.4">100R</text>
<text x="166.2" y="74.8">SN76489AN</text>
<text x="250.1" y="72">100n</text>
<text x="37.6" y="86">2716</text>
<text x="197" y="86.9">CLOCK</text>
<text x="197.9" y="99">4MHz</text>
<text x="226.8" y="98.1">2MHz</text>
<text x="254.7" y="98.1">1MHz</text>
<text x="139" y="112.8">1k8</text>
<text x="155.8" y="112.8">1k8</text>
<text x="212.8" y="111.1">IC2A</text>
<text x="212.8" y="113">74LS74</text>
<text x="240.7" y="111.1">IC2B</text>
<text x="240.7" y="113">74LS74</text>
<text x="100.8" y="117.5">IC1C</text>
<text x="136.2" y="116.5">IC1A</text>
<text x="153" y="116.5">IC1B</text>
<text x="171.6" y="116.5">IC1D</text>
<text x="100.8" y="125.3">74LS00</text>
<text x="136.2" y="124.4">74LS00</text>
<text x="153" y="124.4">74LS00</text>
<text x="171.6" y="124.4">SN74LS00</text>
<text x="101" y="130.7">IC1E</text>
<text x="113.1" y="130.7">Not Installed</text>
<text x="145.5" y="128.8">XTL1</text>
<text x="87.9" y="137.2">100n</text>
<text x="145.5" y="134.4">4.000MHz</text>
<text x="225.8" y="136.3">IC2C</text>
<text x="101" y="141.9">74LS00</text>
<text x="132.7" y="139.8">10pF</text>
<text x="166.2" y="139.8">10pF</text>
<text x="225.8" y="147.5">74LS74</text>
</g>
<g font-size="1.7" fill="#800000">
<text x="188.9" y="39.4">+5V</text>
<text x="58.5" y="46.9">+5V</text>
<text x="147.6" y="46.9">WAIT</text>
<text x="28.3" y="52.5">A9</text>
<text x="28.3" y="50.6">A10</text>
<text x="112.5" y="52.5">+5V</text>
<text x="147.6" y="50.6">nIO7</text>
<text x="237.4" y="50.6">+5V</text>
<text x="28.3" y="59.9">A5</text>
<text x="28.3" y="58.1">A6</text>
<text x="28.3" y="56.2">A7</text>
<text x="28.3" y="54.3">A8</text>
<text x="60" y="58.1">2ND_RAM</text>
<text x="84.2" y="59.9">A5</text>
<text x="84.2" y="58.1">A6</text>
<text x="84.2" y="56.2">A7</text>
<text x="123.4" y="58.1">A8</text>
<text x="123.4" y="59.9">A9</text>
<text x="156.9" y="59.9">D4</text>
<text x="156.9" y="58.1">D5</text>
<text x="156.9" y="56.2">D6</text>
<text x="156.9" y="54.3">D7</text>
<text x="28.3" y="65.5">A2</text>
<text x="28.3" y="63.6">A3</text>
<text x="28.3" y="61.8">A4</text>
<text x="84.2" y="65.5">A2</text>
<text x="84.2" y="63.6">A3</text>
<text x="84.2" y="61.8">A4</text>
<text x="114" y="63.6">nOE</text>
<text x="123.4" y="65.5">A10</text>
<text x="156.9" y="65.5">D1</text>
<text x="156.9" y="63.6">D2</text>
<text x="156.9" y="61.8">D3</text>
<text x="28.3" y="69.2">A0</text>
<text x="28.3" y="67.4">A1</text>
<text x="60" y="71.1">D6</text>
<text x="60" y="69.2">D7</text>
<text x="78.6" y="71.1">D0</text>
<text x="84.2" y="69.2">A0</text>
<text x="84.2" y="67.4">A1</text>
<text x="114" y="67.4">2ND_RAM</text>
<text x="114" y="71.1">D6</text>
<text x="114" y="69.2">D7</text>
<text x="156.9" y="67.4">D0</text>
<text x="201.7" y="68.3">GND</text>
<text x="60" y="76.7">D3</text>
<text x="60" y="74.8">D4</text>
<text x="60" y="73">D5</text>
<text x="78.6" y="73">D1</text>
<text x="78.6" y="74.8">D2</text>
<text x="114" y="76.7">D3</text>
<text x="114" y="74.8">D4</text>
<text x="114" y="73">D5</text>
<text x="156.9" y="76.7">GND</text>
<text x="220.3" y="75.8">GND</text>
<text x="229.6" y="75.8">GND</text>
<text x="237.1" y="75.8">GND</text>
<text x="246.4" y="75.8">GND</text>
<text x="259.4" y="75.8">GND</text>
<text x="28.3" y="80.4">nOE</text>
<text x="60" y="82.3">D0</text>
<text x="60" y="80.4">D1</text>
<text x="60" y="78.5">D2</text>
<text x="84.3" y="82.3">GND</text>
<text x="28.4" y="87.9">GND</text>
<text x="209.4" y="108.4">+5V</text>
<text x="237.4" y="108.4">+5V</text>
<text x="93.9" y="130.7">+5V</text>
<text x="213.1" y="128.8">+5V</text>
<text x="241.1" y="128.8">+5V</text>
<text x="218.7" y="134.4">+5V</text>
<text x="93.6" y="141.9">GND</text>
<text x="121.5" y="143.7">GND</text>
<text x="129" y="143.7">GND</text>
<text x="162.5" y="143.7">GND</text>
<text x="218.4" y="149.3">GND</text>
</g>
<g font-size="1.7" fill="#11037e">
<text x="205.3" y="46">C5</text>
<text x="216.3" y="49.9">R5</text>
<text x="204.2" y="56.9">R4</text>
<text x="255.6" y="56.2">C7</text>
<text x="205.3" y="62.5">C4</text>
<text x="249.1" y="65.5">R6</text>
<text x="250.1" y="70.2">C6</text>
<text x="139" y="109.5">R1</text>
<text x="155.8" y="109.5">R2</text>
<text x="113.1" y="128.8">R3</text>
<text x="87.9" y="135.4">C3</text>
<text x="132.7" y="138">C1</text>
<text x="166.2" y="138">C2</text>
</g>
<g font-size="1.7" fill="#00f">
<text x="243.2" y="199.6">Size:</text>
<text x="243.5" y="202.4">Date: 13/10/2022 Time:</text>
<text x="256" y="199.6">Number:</text>
<text x="273.2" y="199.8">Revision:</text>
<text x="273.4" y="202.4">Sheet 1</text>
<text x="280.8" y="202.4">of 1</text>
<text x="243.5" y="204.3">File:</text>
</g>
<g font-size="1.4">
<text x="34.6" y="52.5">22</text>
<text x="34.6" y="50.6">19</text>
<text x="54" y="50.6">24</text>
<text x="34.6" y="54.3">23</text>
<text x="35.4" y="59.9">3</text>
<text x="35.4" y="58">2</text>
<text x="35.6" y="56.2">1</text>
<text x="54" y="58">18</text>
<text x="54" y="54.3">21</text>
<text x="89.4" y="59.9">3</text>
<text x="89.4" y="58">2</text>
<text x="89.7" y="56.2">1</text>
<text x="108.1" y="56.2">24</text>
<text x="108.1" y="58">23</text>
<text x="108.1" y="59.9">22</text>
<text x="221.7" y="56" transform="rotate(-90 221.7 56)">1</text>
<text x="225.5" y="58">W</text>
<text x="35.4" y="65.5">6</text>
<text x="35.4" y="63.6">5</text>
<text x="35.5" y="61.8">4</text>
<text x="89.4" y="65.5">6</text>
<text x="89.4" y="63.6">5</text>
<text x="89.5" y="61.8">4</text>
<text x="108.1" y="65.5">19</text>
<text x="108.1" y="61.8">21</text>
<text x="108.1" y="63.6">20</text>
<text x="221.7" y="61.6" transform="rotate(-90 221.7 61.6)">2</text>
<text x="35.4" y="69.2">8</text>
<text x="35.4" y="67.4">7</text>
<text x="54" y="71.1">16</text>
<text x="54" y="69.2">17</text>
<text x="89.4" y="69.2">8</text>
<text x="89.4" y="67.4">7</text>
<text x="89.4" y="71.1">9</text>
<text x="108.1" y="67.4">18</text>
<text x="108.1" y="71.1">16</text>
<text x="108.1" y="69.2">17</text>
<text x="54" y="76.7">13</text>
<text x="54" y="74.8">14</text>
<text x="54" y="72.9">15</text>
<text x="88.7" y="76.7">12</text>
<text x="88.7" y="72.9">10</text>
<text x="88.9" y="74.8">11</text>
<text x="108.1" y="76.7">13</text>
<text x="108.1" y="74.8">14</text>
<text x="108.1" y="72.9">15</text>
<text x="34.6" y="82.3">12</text>
<text x="34.6" y="80.4">20</text>
<text x="54" y="82.3">9</text>
<text x="54" y="80.4">10</text>
<text x="54" y="78.5">11</text>
</g>
</svg>
